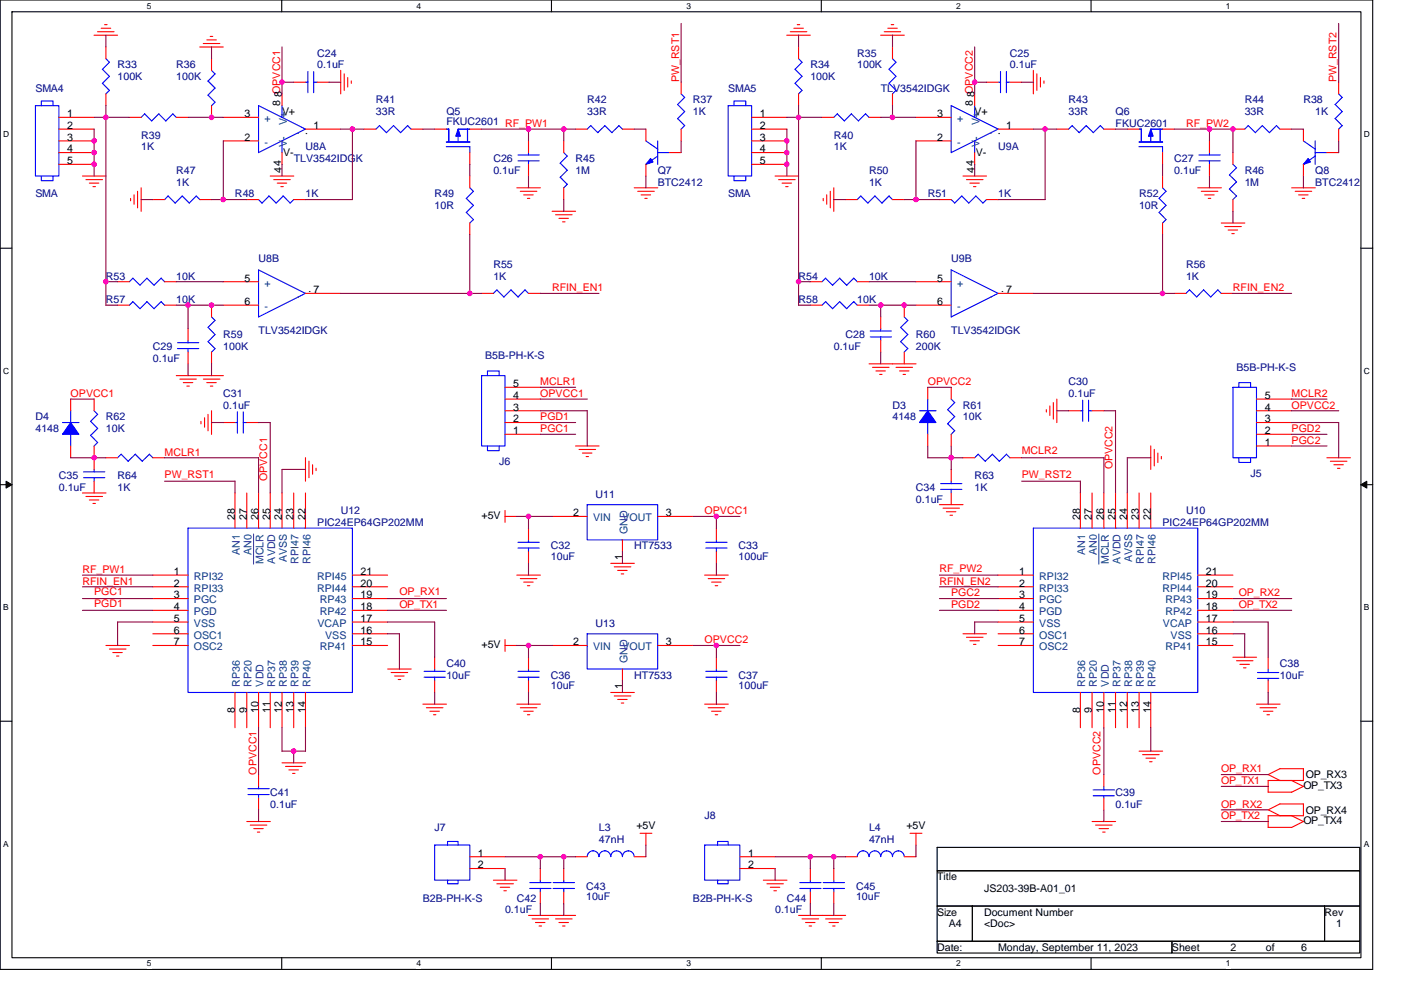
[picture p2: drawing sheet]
<svg xmlns="http://www.w3.org/2000/svg" width="297mm" height="210mm" viewBox="0 0 297 210" stroke-linecap="round" stroke-linejoin="round" font-family="sans-serif">
<path d="M0 0h291v205.6h-291zM2.5 2.5h286v200.6h-286z" fill="none" stroke="#000" stroke-width=".23"/>
<g fill="#fff">
<path d="M31.1 .3h1v1.9h-1z"/>
<path d="M31.1 203.4h1v2h-1z"/>
</g>
<path d="M59.7 0v2.5M59.7 203.1v2.5" fill="none" stroke="#000" stroke-width=".23"/>
<g fill="#fff">
<path d="M88.3 .3h1v1.9h-1z"/>
<path d="M88.3 203.4h1v2h-1z"/>
</g>
<path d="M116.9 0v2.5M116.9 203.1v2.5" fill="none" stroke="#000" stroke-width=".23"/>
<g fill="#fff">
<path d="M145.5 .3h1v1.9h-1z"/>
<path d="M145.5 203.4h1v2h-1z"/>
</g>
<path d="M174.1 0v2.5M174.1 203.1v2.5" fill="none" stroke="#000" stroke-width=".23"/>
<g fill="#fff">
<path d="M202.7 .3h1v1.9h-1z"/>
<path d="M202.7 203.4h1v2h-1z"/>
</g>
<path d="M231.3 0v2.5M231.3 203.1v2.5" fill="none" stroke="#000" stroke-width=".23"/>
<g fill="#fff">
<path d="M259.9 .3h1v1.9h-1z"/>
<path d="M259.9 203.4h1v2h-1z"/>
<path d="M.7 27.6h1.3v1.9h-1.3z"/>
<path d="M289.2 27.6h1.3v1.9h-1.3z"/>
<path d="M.7 77.7h1.3v2h-1.3z"/>
<path d="M289.2 77.7h1.3v2h-1.3z"/>
</g>
<path d="M0 52.6h2.5M288.5 52.6h2.5" fill="none" stroke="#000" stroke-width=".23"/>
<g fill="#fff">
<path d="M.7 127.9h1.2v2h-1.2z"/>
<path d="M289.2 127.9h1.2v2h-1.2z"/>
</g>
<path d="M0 102.8h2.5M288.5 102.8h2.5" fill="none" stroke="#000" stroke-width=".23"/>
<path d="M1.3 102.1l1.2 .7-1.2 .7zM288.5 102.8l1.3-.7v1.4z" fill="#000" stroke="#000" stroke-width=".21"/>
<g fill="#fff">
<path d="M.7 178h1.2v2h-1.2z"/>
<path d="M289.2 178h1.2v2h-1.2z"/>
</g>
<path d="M0 153h2.5M288.5 153h2.5M198.7 179.7h89.6v5h-89.6zM198.7 184.7h89.6v7.5h-89.6zM198.7 192.2h7.5v7.4h-7.5zM198.7 199.6h49.8v2.5h-49.8zM206.2 192.2h74.6v7.4h-74.6zM248.5 199.6h39.8v2.5h-39.8zM280.8 192.2h7.5v7.4h-7.5z" fill="none" stroke="#000" stroke-width=".23"/>
<g fill="none" stroke="#f00" stroke-width=".23">
<path d="M19.9 7.5h5M20.7 6.7h3.5M21.5 6h2M22.2 5.2h.5M22.5 10v2.4M22.5 19.9v2.5M42.4 10h4.9M43.1 9.2h3.5M43.9 8.5h2M44.6 7.7h.5M44.8 12.4v2.5M59.8 19.9v2.5"/>
<path d="M62.3 17.4h2.5M67.3 17.4h2.4M72.2 14.9v5M73 15.7v3.5M73.7 16.4v2.1M74.5 17.2v.5M144.4 17.4v2.5M166.8 7.5h5M167.6 6.7h3.5M168.3 6h2M169 5.2h.6M169.3 10v2.4"/>
<path d="M169.3 19.9v2.5M186.7 7.5h5M187.5 6.7h3.5M188.2 6h2M189 5.2h.5M189.2 10v2.4M189.2 19.9v2.5M206.6 19.9v2.5M209.1 17.4h2.5M214.1 17.4h2.5M219.1 14.9v5M219.8 15.7v3.5"/>
<path d="M220.6 16.4v2.1M221.3 17.2v.5M283.8 17.4v2.5M12.5 27.4h7.5M12.5 29.9h7.5M12.5 24.9h7.5M12.5 32.4h7.5M12.5 34.9h7.5M17.5 37.3h5M18.2 38.1h3.5M18.9 38.8h2.1M19.7 39.6h.5"/>
<path d="M27.4 24.9h2.5M29.9 39.8v5M37.4 24.9h2.5M44.8 22.4v2.5M47.3 29.9h7.5M47.3 24.9h7.5M57.3 37.3h5M58 38.1h3.5M58.8 38.8h2M59.5 39.6h.6M59.8 32.4v2.5M64.8 27.4h7.4"/>
<path d="M77.2 27.4h2.5M87.2 27.4h2.5M92.2 27.4h2.4M99.6 32.4v2.5M99.6 37.3v2.5M99.6 27.4h2.5M109.6 39.8h5M112.1 29.9v2.5M112.1 34.9v2.4M119.5 29.9v2.5M119.5 39.8v2.5M122 27.4h2.5"/>
<path d="M132 27.4h2.5M134.5 39.8h5M136.9 27.4v2.5M136.9 34.9v2.4M141.9 32.4h2.5M144.4 27.4v2.5M159.4 27.4h7.4M159.4 29.9h7.4M159.4 24.9h7.4M159.4 32.4h7.4M159.4 34.9h7.4M164.3 37.3h5"/>
<path d="M165.1 38.1h3.5M165.8 38.8h2M166.6 39.6h.5M174.3 24.9h2.5M176.8 39.8v5M184.3 24.9h2.4M194.2 29.9h7.5M194.2 24.9h7.5M204.2 37.3h5M204.9 38.1h3.5M205.6 38.8h2M206.4 39.6h.5"/>
<path d="M206.6 32.4v2.5M211.6 27.4h7.5M224.1 27.4h2.5M234 27.4h2.5M239 27.4h2.5M246.5 32.4v2.5M246.5 37.3v2.5M246.5 27.4h2.5M254 39.8h4.9M256.4 29.9v2.5M256.4 34.9v2.4M261.4 27.4h2.5"/>
<path d="M261.4 32.4v2.5M271.4 27.4h2.5M273.9 39.8h5M276.3 27.4v2.5M276.3 34.9v2.4M281.3 32.4h2.5M283.8 27.4v2.5M24.9 59.8h2.5M27.7 42.1v.5M28.4 41.3v2M29.2 40.6v3.5M32.4 42.3h2.5"/>
<path d="M34.9 59.8h2.5M42.4 42.3h2.4M47.3 59.8h7.5M52.3 42.3h2.5M62.3 42.3h2.5M99.6 47.3v2.5M110.3 40.6h3.5M111 41.3h2M111.8 42.1h.5M117 44.8h5M117.8 45.6h3.5M118.5 46.3h2"/>
<path d="M119.3 47.1h.5M135.2 40.6h3.5M135.9 41.3h2M136.7 42.1h.5M171.8 59.8h2.5M174.5 42.1v.5M175.3 41.3v2M176 40.6v3.5M179.3 42.3h2.5M181.8 59.8h2.5M189.2 42.3h2.5M194.2 59.8h7.5"/>
<path d="M199.2 42.3h2.5M209.1 42.3h2.5M246.5 47.3v2.5M254.7 40.6h3.5M255.4 41.3h2M256.2 42.1h.5M258.9 47.3h5M259.7 48h3.5M260.4 48.8h2M261.2 49.6h.5M261.4 42.3v2.5M274.6 40.6h3.5"/>
<path d="M275.3 41.3h2M276.1 42.1h.5M24.9 64.7h2.5M34.9 64.7h2.5M37.4 79.7h10M39.9 69.7v2.5M39.9 74.7v2.5M44.8 64.7v2.5M44.8 74.7v2.5M47.3 64.7h7.5M64.8 62.2h7.4M102.1 62.2h2.5"/>
<path d="M112.1 62.2h2.5M171.8 64.7h2.5M181.8 64.7h2.5M184.3 77.2h9.9M185 77.9h3.5M185.7 78.7h2M186.5 79.4h.5M186.7 67.2v2.5M186.7 72.2v2.5M190 77.9h3.5M190.7 78.7h2M191.5 79.4h.5"/>
<path d="M191.7 64.7v2.5M191.7 74.7v2.5M194.2 64.7h7.5M211.6 62.2h7.5M249 62.2h2.5M258.9 62.2h2.5M15 84.6v2.5M15 94.6v2.5M20 84.6v2.5M20 94.6v5M22.5 97.1h2.4M32.4 97.1h2.5"/>
<path d="M38.1 80.4h3.5M38.9 81.2h2M39.6 81.9h.5M42.6 89.4v.5M43.1 80.4h3.5M43.4 88.6v2M43.8 81.2h2M44.1 87.9v3.5M44.6 81.9h.5M44.8 87.1v5M47.3 89.6h2.5M52.3 89.6h2.5"/>
<path d="M64.8 97.1v5M65.5 97.8v3.5M66.3 98.6v2M67 99.3v.5M107.1 92.1h7.5M107.1 89.6h7.5M107.1 87.1h7.5M107.1 84.6h7.5M107.1 82.1h7.5M122 94.6h5M122.8 95.3h3.5M123.5 96.1h2"/>
<path d="M124.3 96.8h.5M196.7 82.1v2.5M196.7 92.1v2.5M201.7 82.1v2.5M201.7 92.1v2.5M201.7 99.6v2.5M204.2 97.1h2.4M214.1 97.1h2.5M221.8 86.9v.5M222.6 86.1v2M223.3 85.4v3.5M224.1 84.6v5"/>
<path d="M226.6 87.1h2.5M231.5 87.1h2.5M244 94.6v5M244.7 95.3v3.5M245.5 96.1v2M246.2 96.8v.5M266.4 94.6h7.5M266.4 92.1h7.5M266.4 89.6h7.5M266.4 87.1h7.5M266.4 84.6h7.5M281.3 97.1h5"/>
<path d="M282.1 97.8h3.5M282.8 98.6h2M283.6 99.3h.5M17.5 104.6h5M18.2 105.3h3.5M18.9 106h2.1M19.7 106.8h.5M20 102.1v2.5M49.8 104.6v7.4M52.3 104.6v7.4M54.8 104.6v7.4M57.3 104.6v7.4"/>
<path d="M59.8 104.6v7.4M62.3 104.6v7.4M64.8 104.6v7.4M107.1 109.5h2.5M107.1 108.3v2.5M112.1 112v2.5M112.1 117v2.5M117 109.5h7.5M129.5 119.5h5M132 114.5v2.5M139.4 109.5h7.5M151.9 112v2.5"/>
<path d="M151.9 117v2.5M199.2 107h5M199.9 107.8h3.5M200.7 108.5h2M201.4 109.3h.5M201.7 104.6v2.4M229.1 104.6v7.4M231.5 104.6v7.4M234 104.6v7.4M236.5 104.6v7.4M239 104.6v7.4M241.5 104.6v7.4"/>
<path d="M244 104.6v7.4M22.5 136.9h4.9M23.2 137.7h3.5M23.9 138.4h2M24.7 139.1h.5M32.4 122h7.5M32.4 136.9h7.5M32.4 134.4h7.5M32.4 124.5h7.5M32.4 127h7.5M32.4 129.5h7.5M32.4 131.9h7.5"/>
<path d="M74.7 122h7.5M74.7 136.9h7.5M74.7 134.4h7.5M74.7 124.5h7.5M74.7 127h7.5M74.7 129.5h7.5M74.7 131.9h7.5M92.2 139.4v2.5M107.1 135.7v2.5M107.1 136.9h2.5M109.6 122h5M110.3 122.7h3.5"/>
<path d="M111 123.5h2M111.8 124.2h.5M112.1 139.4v2.5M117 136.9h7.5M130.2 120.2h3.5M131 121h2M131.7 121.7h.5M139.4 136.9h7.5M149.4 122h5M150.2 122.7h3.4M150.9 123.5h2M151.6 124.2h.6"/>
<path d="M151.9 139.4v2.5M204.2 134.4h5M204.9 135.2h3.5M205.6 135.9h2M206.4 136.7h.5M211.6 122h7.5M211.6 136.9h7.5M211.6 134.4h7.5M211.6 124.5h7.5M211.6 127h7.5M211.6 129.5h7.5M211.6 131.9h7.5"/>
<path d="M254 122h7.4M254 136.9h7.4M254 134.4h7.4M254 124.5h7.4M254 127h7.4M254 129.5h7.4M254 131.9h7.4M261.4 139.4h5M268.9 139.4v2.5M49.8 146.9v7.4M52.3 146.9v7.4M54.8 146.9v7.4"/>
<path d="M57.3 146.9v7.4M59.8 146.9v7.4M62.3 146.9v7.4M64.8 146.9v7.4M82.2 141.9h5M82.9 142.6h3.5M83.7 143.4h2M84.4 144.1h.6M89.7 149.4h5M90.4 150.1h3.5M91.1 150.9h2.1M91.9 151.6h.5"/>
<path d="M92.2 144.4v2.5M109.6 149.4h5M110.3 150.1h3.5M111 150.9h2M111.8 151.6h.5M112.1 144.4v2.5M129.5 146.9h5M130.2 147.6h3.5M131 148.4h2M131.7 149.1h.5M132 141.9v2.5M149.4 149.4h5"/>
<path d="M150.2 150.1h3.4M150.9 150.9h2M151.6 151.6h.6M151.9 144.4v2.5M229.1 146.9v7.4M231.5 146.9v7.4M234 146.9v7.4M236.5 146.9v7.4M239 146.9v7.4M241.5 159.3h5M241.5 146.9v7.4M244 146.9v7.4"/>
<path d="M262.2 140.1h3.5M262.9 140.9h2M263.6 141.6h.6M266.4 149.4h5M267.1 150.1h3.6M267.9 150.9h2M268.6 151.6h.6M268.9 144.4v2.5M52.3 174.2h5M53.1 175h3.5M53.8 175.7h2M54.6 176.5h.5"/>
<path d="M54.8 164.3v2.5M54.8 169.3v2.5M59.8 161.8h5M60.5 162.6h3.5M61.3 163.3h2M62 164h.5M135.7 176.7h2.5M136.9 176.7v2.6M193 176.7h2.5M194.2 176.7v2.6M231.5 174.2h5M232.3 175h3.5"/>
<path d="M233 175.7h2M233.8 176.5h.5M234 164.3v2.5M234 169.3v2.5M242.2 160.1h3.6M243 160.8h2M243.7 161.6h.6M268.9 168h5M268.9 175.5h5M268.9 164.3l2.5 1.2M268.9 171.7l2.5 1.3M268.9 164.3l2.5-1.3h4.9v2.6"/>
<path d="M268.9 171.8l2.5-1.3h4.9v2.5M273.9 165.5l2.4 1.3-2.5 1.2M273.9 173l2.5 1.3M276.3 165.5h-7.4v2.5M276.3 173h-7.4v2.5M276.3 174.2l-2.5 1.3M99.6 181.7h7.5M99.6 184.2h7.5M104.6 186.7h5M105.3 187.5h3.6M106.1 188.2h2M106.8 188.9h.6"/>
<path d="M112.8 194.9h3.5M113.5 195.7h2M114.3 196.4h.5M114.6 184.2v2.5M114.6 189.2v2.5M117.8 194.9h3.5M118.5 195.7h2M119.3 196.4h.5M119.5 184.2v2.5M119.5 189.2v2.5M122 181.7h2.5M122 194.2h-9.9"/>
<path d="M134.5 181.7h2.4M156.9 181.7h7.4M156.9 184.2h7.4M161.8 186.7h5.1M162.6 187.5h3.5M163.3 188.2h2M164.1 188.9h.5M170 194.9h3.6M170.8 195.7h2M171.6 196.4h.5M171.8 184.2v2.5M171.8 189.2v2.5"/>
<path d="M175 194.9h3.5M175.8 195.7h2M176.5 196.4h.6M176.8 184.2v2.5M176.8 189.2v2.5M179.3 181.7h2.5M179.3 194.2h-10M191.7 181.7h2.5"/>
</g>
<g fill="none" stroke="#00f" stroke-width=".23">
<path d="M21.7 14.7l1.5 1.5M21.7 17.7l1.5 1.5-.8 .7M22.5 12.4l.7 .8M23.2 13.2l-1.5 1.5M23.2 16.2l-1.5 1.5M44.1 17.2l1.5 1.5M44.8 14.9l.8 .8M45.6 15.7l-1.5 1.5M45.6 18.7l-1.5 1.5 1.5 1.5M64.8 17.4h.5M65.3 15.2v4.5M66.5 17.4h.8"/>
<path d="M66.5 15.2v4.5M144.4 19.9l.8 .8-1.5 1.5M168.6 14.7l1.5 1.5M168.6 17.7l1.5 1.5M169.3 12.4l.8 .8M170 13.2l-1.5 1.5M170 16.2l-1.5 1.5M170 19.2l-.7 .7M188.5 14.7l1.5 1.5M188.5 17.7l1.5 1.5-.8 .7M189.2 12.4l.8 .8M190 13.2l-1.5 1.5"/>
<path d="M190 16.2l-1.5 1.5M211.6 17.4h.5M212.1 15.2v4.5M213.4 17.4h.7M213.4 15.2v4.5M283.8 19.9l.8 .8-1.5 1.5M7.5 22.4h5v14.9h-5zM8.8 37.3v1h2.5v-1M8.8 22.4v-1h2.5v1M30.7 24.1l-.8 .8M33.7 24.2l1.5 1.5M33.7 24.1l-1.5 1.6-1.5-1.5"/>
<path d="M36.6 24.2l.8 .7M36.7 24.1l-1.5 1.6M45.6 21.7l-.8 .7M54.8 22.4l10 5M54.8 22.4v10l10-5M59.8 22.4v2.5M59.8 29.9v2.5M80.5 26.6l-.8 .8M83.4 26.6l1.6 1.6M83.5 26.6l-1.5 1.6-1.5-1.6M86.4 26.6l.8 .8M86.4 26.6l-1.5 1.5"/>
<path d="M94.6 31.1h5v1.3M94.6 30.1h5M94.6 27.4h.6l-.1 2.7M97.1 27.4h2.5M97.1 28.6v1.5M99.1 27.4v2.7M99.6 39.8l.8 .8-1.6 1.5 1.6 1.5-1.6 1.5M109.8 34.1h4.5M109.8 32.9h4.5M112.1 32.4v.5M112.1 34.1v.8M118.8 37.6l1.5 1.5-.8 .8"/>
<path d="M119.5 32.4l.8 .7-1.5 1.5 1.5 1.5M120.3 36.1l-1.5 1.5M125.3 26.6l1.5 1.6M125.3 26.6l-.8 .8M128.2 26.6l1.5 1.6M128.3 26.6l-1.6 1.5M131.2 26.6l.8 .8M131.3 26.6l-1.6 1.5M136.9 29.9l2.6 1.7M139.4 32.4h2.6M139.4 33.1l-2.5 1.8M139.4 29.9v5"/>
<path d="M143.7 22.2l1.5 1.5M143.7 25.1l1.5 1.6-.8 .7M145.2 23.7l-1.5 1.5M154.4 22.4h5v14.9h-5zM155.6 22.4v-1h2.5v1M155.6 37.3v1h2.5v-1M177.5 24.1l-.7 .8M180.5 24.1l-1.5 1.6-1.5-1.5M183.5 24.2l.8 .7M183.5 24.1l-1.5 1.6-1.5-1.5M201.7 22.4l9.9 5M201.7 22.4v10l9.9-5"/>
<path d="M206.6 22.4v2.5M206.6 29.9v2.5M227.3 26.6l-.7 .8M230.3 26.6l-1.5 1.6-1.5-1.6M233.3 26.6l.8 .8M233.3 26.6l-1.5 1.6-1.5-1.6M241.5 31.1h5v1.3M241.5 30.1h5M241.5 27.4h.5v2.7M244 27.4h2.5M244 28.6v1.5M246 27.4v2.7"/>
<path d="M246.5 39.8l.7 .8M254.2 34.1h4.5M254.2 32.9h4.5M256.4 32.4v.5M256.4 34.1v.8M260.7 37.1l1.5 1.5-1.6 1.5M261.4 34.9l.8 .7-1.6 1.5M264.6 26.6l1.6 1.6M264.7 26.6l-.8 .8M267.6 26.6l1.6 1.6M267.6 26.6l-1.5 1.5M270.6 26.6l.8 .8"/>
<path d="M270.7 26.6l-1.6 1.5M276.3 29.9l2.6 1.7M278.8 33.1l-2.5 1.8M278.8 29.9v5M278.8 32.4h2.5M283.1 22.2l1.5 1.5M283.1 25.1l1.5 1.6-.8 .7M284.6 23.7l-1.5 1.5M28.2 59l1.5 1.5M28.2 59l-.8 .8M34.2 59l.7 .8M34.2 59l-1.5 1.5"/>
<path d="M35.6 41.6l1.6 1.5 1.4-1.5 1.5 1.5 1.5-1.5 .8 .8M35.7 41.6l-.8 .7M54.8 42.3l.8 .8 1.4-1.5 1.5 1.5M60 41.6l1.5 1.5M60 41.6l-1.5 1.5M62.3 42.3l-.8 .8M98.9 45.1l1.5 1.5-.8 .7M175 59l1.5 1.5M175.1 59l-.8 .8M181.8 42.3l.7-.7 1.5 1.5M181.8 59.8l-.8-.8-1.5 1.5M189.2 42.4l-.7-.8-1.5 1.5-1.5-1.5-1.5 1.5"/>
<path d="M201.7 42.3l.7 .8M201.7 57.2l9.9 5M201.7 57.3v9.9M208.4 43.1l-1.5-1.5-1.5 1.5-1.5-1.5-1.5 1.5M209.1 42.3l-.7 .8M245.7 45.1l1.5 1.5M247.2 40.6l-1.5 1.5 1.5 1.5M247.2 43.6l-1.5 1.5M247.2 46.6l-.7 .7M260.7 40.1l1.5 1.5M262.2 41.6l-.8 .8M28.2 64l1.5 1.5"/>
<path d="M28.2 64l-.8 .7M29.7 65.5l1.5-1.5 1.5 1.5M29.7 60.5l1.5-1.5 1.5 1.5M34.2 64l.7 .7M34.2 64l-1.5 1.5M37.6 73.9h4.5M37.6 72.7h4.5M39.9 72.2v.5M39.9 73.9v.8M44.1 69.4l1.5 1.6M44.8 67.2l.8 .8M45.6 68l-1.5 1.5"/>
<path d="M45.6 71l-1.5 1.5 1.5 1.5M45.6 73.9l-.8 .8M54.8 67.2l10-5-10-4.9v9.9M102.1 79.7h5v14.9h-5zM103.4 79.7v-1h2.4v1M105.3 61.5l1.5 1.5M105.4 61.5l-.8 .7M106.8 63l1.5-1.5 1.6 1.5M112.1 62.3l-.8-.8-1.5 1.5M175 64l1.5 1.5M175.1 64l-.8 .7M176.5 60.5l1.6-1.5 1.4 1.5"/>
<path d="M176.5 65.5l1.6-1.5 1.4 1.5M181.8 64.7l-.8-.7-1.5 1.5M184.5 71.5h4.5M184.5 70.2h4.5M186.7 69.7v.5M186.7 71.4v.8M191 69.4l1.5 1.6-1.6 1.5M191 72.5l1.5 1.5-.8 .7M191.7 67.2l.8 .8M192.5 68l-1.6 1.5M211.6 62.2l-9.9 5M251.5 62.2l.7-.7 1.5 1.5"/>
<path d="M255.2 61.5l1.5 1.5M255.2 61.5l-1.5 1.5M258.9 62.3l-.7-.8-1.5 1.5M13.2 89.6h3.5M15 87.1v2.5M15 92.1v2.5M19.2 89.4l1.5 1.5M19.2 92.4l1.5 1.5M20 87.1l.7 .8M20 99.6v.5M20.7 87.9l-1.5 1.5M20.7 90.9l-1.5 1.5"/>
<path d="M20.7 93.9l-.8 .7M25.7 96.3l-.8 .8M28.7 96.3l-1.5 1.6-1.5-1.5M31.7 96.4l.7 .7M31.7 96.3l-1.5 1.6-1.5-1.5M49.8 89.6h.6M50.3 87.4v4.5M51.6 89.6h.7M51.6 87.4v4.5M103.4 94.6v1h2.4v-1M194.9 87.1h3.6M196.7 84.6v2.5"/>
<path d="M196.7 89.6v2.5M200.9 86.9l1.5 1.5M200.9 89.9l1.5 1.5-.7 .7M201.7 84.6l.7 .8-1.5 1.5M202.4 88.4l-1.5 1.5M207.4 96.3l-.8 .8M210.4 96.4l1.5 1.5M210.4 96.3l-1.5 1.6-1.5-1.5M213.4 96.4l.7 .7M213.4 96.3l-1.5 1.5M229.1 87.1h.5M229.5 84.9v4.5"/>
<path d="M230.8 87.1h.7M230.8 84.9v4.5M261.4 82.1h5v15h-5zM262.7 82.1v-.9h2.5v.9M262.7 97.1v1h2.5v-1M17.7 101.3h4.5M17.7 100.1h4.5M20 101.3v.8M39.9 112h34.8v34.9h-34.8zM109.8 116.2h4.5M109.8 115h4.5M112.1 114.5v.5"/>
<path d="M112.1 116.2v.8M124.5 107h14.9v7.5h-14.9zM149.6 116.2h4.6M149.6 115h4.6M151.9 114.5v.5M151.9 116.2v.8M199.4 103.8h4.5M199.4 102.6h4.5M201.7 102.1v.5M201.7 103.8v.8M219.1 112h34.9v34.9h-34.9zM124.5 134.4h14.9v7.5h-14.9z"/>
<path d="M89.9 143.6h4.5M89.9 142.4h4.5M92.2 141.9v.5M92.2 143.6v.8M109.8 143.6h4.5M109.8 142.4h4.5M112.1 141.9v.5M112.1 143.6v.8M149.6 143.6h4.6M149.6 142.4h4.6M151.9 141.9v.5M151.9 143.6v.8"/>
<path d="M266.6 142.6h4.5M266.6 143.9h4.5M268.9 141.9v.8M268.9 143.9v.5M52.6 168.5h4.5M52.6 167.3h4.5M54.8 166.8v.5M54.8 168.5v.8M92.2 179.2h7.4v7.5h-7.4zM94.9 179.2v-.7h2.2v.7M149.4 179.2h7.5v7.5h-7.5zM152.1 179.2v-.7h2.3v.7"/>
<path d="M231.8 167.5h4.5M231.8 168.8h4.5M234 166.8v.8M234 168.8v.5M94.9 186.7v.8h2.2v-.8M112.3 188.4h4.5M112.3 187.2h4.5M114.6 186.7v.5M114.6 188.4v.8M117.3 188.4h4.5M117.3 187.2h4.5M119.5 186.7v.5"/>
<path d="M119.5 188.4v.8M134.5 181.7a1.26 1.26 0 0 0-1.3-1.2 1.23 1.23 0 0 0-1.2 1.2 1.24 1.24 0 0 0-1.3-1.2 1.24 1.24 0 0 0-1.2 1.2 1.26 1.26 0 0 0-1.3-1.2 1.23 1.23 0 0 0-1.2 1.2 1.26 1.26 0 0 0-1.3-1.2 1.23 1.23 0 0 0-1.2 1.2M152.1 186.7v.8h2.3v-.8M169.6 188.4h4.5M169.6 187.2h4.5M171.8 186.7v.5M171.8 188.4v.8M174.5 188.4h4.5M174.5 187.2h4.5M176.8 186.7v.5M176.8 188.4v.8M191.7 181.7a1.26 1.26 0 0 0-1.3-1.2h.1a1.23 1.23 0 0 0-1.3 1.2 1.26 1.26 0 0 0-1.2-1.2 1.23 1.23 0 0 0-1.3 1.2 1.24 1.24 0 0 0-1.2-1.2 1.24 1.24 0 0 0-1.2 1.2 1.26 1.26 0 0 0-1.3-1.2 1.23 1.23 0 0 0-1.2 1.2"/>
</g>
<path d="M53.8 113.3v6.4M233 113.3v6.4" fill="none" stroke="#004080" stroke-width=".21"/>
<g fill="#00f" stroke="#00f" stroke-width=".23">
<path d="M97.1 27.4l.5 1.5h-1z" fill-rule="evenodd"/>
<path d="M15 89.6l1.7 2.5h-3.5z" fill-rule="evenodd"/>
<path d="M196.7 87.1l1.7 2.5h-3.5z" fill-rule="evenodd"/>
<path d="M244 27.4l.5 1.5h-1z" fill-rule="evenodd"/>
<path d="M277.3 33.6l.6 .8-1.6 .5z" fill-rule="evenodd"/>
<path d="M137.9 33.6l.5 .8-1.5 .5z" fill-rule="evenodd"/>
</g>
<g fill="none" stroke="#800040" stroke-width=".23">
<path d="M22.5 7.5v2.5M44.8 9.9v2.5M59.8 17.4h2.5M59.8 9.9v10M69.7 17.4h2.5M144.4 5v12.4M169.3 7.5v2.5M189.2 7.5v2.5M206.6 17.4h2.5M206.6 9.9v10M216.6 17.4h2.5M283.8 5v12.4"/>
<path d="M19.9 24.9h7.5M20 27.4v9.9M22.5 22.4v42.3M39.9 24.9h7.4M47.3 29.9v12.4M59.8 34.8v2.5M72.2 27.4h5M74.7 27.4v14.9h-10M89.6 27.4h2.6M99.6 34.8v2.5M102.1 27.4h19.9M112.1 27.4v2.5"/>
<path d="M112.1 37.3v2.5M119.5 27.4v2.5M134.4 27.4h2.5M136.9 37.3v2.5M144.4 29.9v2.5M166.8 27.4v9.9M169.3 22.4v42.3h2.5M174.3 24.9h-7.5M189.2 22.4v2.5M194.2 24.9h-7.5M194.2 29.9v12.4M206.6 34.8v2.5"/>
<path d="M219.1 27.4h5M221.6 27.4v14.9h-10M236.5 27.4h2.5M246.5 34.8v2.5M248.9 27.4h12.5M256.4 37.3v2.5M256.4 27.4v2.5M261.4 27.4v5M273.8 27.4h2.5M276.3 37.3v2.6M283.8 29.9v2.5M22.4 59.8h2.5"/>
<path d="M29.9 42.3h2.5M37.4 59.8h10M44.8 42.3h7.5M99.6 49.8v12.4M119.5 42.3v2.5M169.3 59.8h2.5M176.8 42.3h2.5M184.3 59.8h9.9M191.7 42.3h7.5M246.5 49.8v12.4M261.4 44.8v2.5M22.4 64.7h2.5"/>
<path d="M37.4 64.7h9.9M39.9 64.7v5M39.9 77.2v2.5M44.8 77.2v2.5M72.2 62.2h29.9M114.5 62.2h12.5M184.3 64.7h9.9M186.7 64.7v2.5M186.7 74.7v2.5M219.1 62.2h29.9M261.4 62.2h12.5M15 84.6h5"/>
<path d="M15 97.1h7.5M34.9 97.1h19.9M44.8 89.6h2.6M54.8 97.1v7.5M54.8 89.6h2.5v15M64.8 99.6h-5v5M114.6 82.1h7.4M114.6 84.6h9.9M114.6 87.1h9.9v7.5M114.6 89.6h7.4M114.6 92.1h7.4M196.7 94.6v2.5h7.5"/>
<path d="M196.7 82.1h5M201.7 94.6v5M216.6 97.1h17.5M224.1 87.1h2.5M234 87.1h2.5M234 97.1v7.5M236.5 87.1v17.5M244 97.1h-5v7.5M273.9 84.6h7.4M273.9 87.1h9.9M273.9 89.6h9.9v7.5M273.9 92.1h7.4"/>
<path d="M273.9 94.6h7.4M34.9 102.1h14.9v2.5M109.6 109.5h7.5M112.1 109.5v2.5M112.1 119.5v2.5M132 117v2.5M146.9 109.5h10M151.9 109.5v2.5M151.9 119.5v2.5M216.6 102.1h12.5v2.5M17.5 129.5h14.9M17.5 127h14.9"/>
<path d="M17.5 124.5h14.9M17.5 122h14.9M32.4 131.9h-7.5v5M82.2 131.9h10v7.5M82.2 134.4h2.5v7.5M82.2 127h12.5M82.2 129.5h12.5M109.6 136.9h7.5M112.1 136.9v2.5M146.9 136.9h10M151.9 136.9v2.5M199.2 129.5h12.4"/>
<path d="M199.2 127h12.4M199.2 124.5h12.4M199.2 122h12.4M206.6 131.9h5M206.6 131.9v2.6M261.4 131.9h7.5v7.5M261.4 127h12.5M261.4 129.5h12.5M261.4 134.4h2.5v5M54.8 154.3v10M62.3 159.3v2.5M64.8 154.3v5h-5v-5"/>
<path d="M92.2 146.9v2.5M112.1 146.9v2.5M132 144.4v2.5M151.9 146.9v2.5M234 154.3v10M244 154.3v5M268.9 146.9v2.5M54.8 171.8v2.5M136.9 179.2v2.5M194.2 179.2v2.5M234 171.8v2.5M258.9 164.3h10"/>
<path d="M258.9 166.8h10M258.9 171.8h10M258.9 174.2h10M107.1 181.7h14.9M107.1 184.2v2.5M114.6 181.7v2.5M114.6 191.7v2.5M119.5 181.7v2.5M119.5 191.7v2.5M164.3 181.7h15M164.3 184.2v2.5M171.8 181.7v2.5"/>
<path d="M171.8 191.7v2.5M176.8 181.7v2.5M176.8 191.7v2.5"/>
</g>
<g fill="#f0f" stroke="#f0f" stroke-width=".23">
<circle cx="59.8" cy="17.4" r=".49"/>
<circle cx="22.4" cy="59.7" r=".49"/>
<circle cx="22.4" cy="24.9" r=".49"/>
<circle cx="20" cy="29.9" r=".49"/>
<circle cx="74.7" cy="27.4" r=".49"/>
<circle cx="112" cy="27.4" r=".49"/>
<circle cx="119.5" cy="27.4" r=".49"/>
<circle cx="20" cy="32.4" r=".49"/>
<circle cx="20" cy="34.8" r=".49"/>
<circle cx="47.3" cy="42.3" r=".49"/>
<circle cx="99.6" cy="62.2" r=".49"/>
<circle cx="39.9" cy="64.7" r=".5"/>
<circle cx="112.1" cy="109.5" r=".49"/>
<circle cx="151.9" cy="109.5" r=".49"/>
<circle cx="206.6" cy="17.4" r=".49"/>
<circle cx="169.3" cy="59.7" r=".49"/>
<circle cx="169.3" cy="24.9" r=".49"/>
<circle cx="166.8" cy="29.9" r=".49"/>
<circle cx="221.6" cy="27.4" r=".49"/>
<circle cx="256.4" cy="27.4" r=".49"/>
<circle cx="261.4" cy="27.4" r=".49"/>
<circle cx="166.8" cy="32.4" r=".49"/>
<circle cx="194.2" cy="42.3" r=".49"/>
<circle cx="166.8" cy="34.8" r=".49"/>
<circle cx="246.5" cy="62.2" r=".49"/>
<circle cx="191.7" cy="64.7" r=".49"/>
<circle cx="112.1" cy="136.9" r=".49"/>
<circle cx="151.9" cy="136.9" r=".49"/>
<circle cx="44.8" cy="24.9" r=".49"/>
<circle cx="189.2" cy="24.9" r=".49"/>
<circle cx="114.5" cy="181.7" r=".49"/>
<circle cx="171.8" cy="181.7" r=".49"/>
<circle cx="176.8" cy="181.7" r=".49"/>
<circle cx="44.8" cy="64.7" r=".49"/>
<circle cx="186.7" cy="64.7" r=".49"/>
<circle cx="20" cy="97.1" r=".49"/>
<circle cx="119.5" cy="181.7" r=".49"/>
<circle cx="201.7" cy="97.1" r=".49"/>
<circle cx="62.3" cy="159.3" r=".49"/>
</g>
<g font-size="2.2" fill="#000080">
<text x="24.9" y="14.5">R33</text>
<text x="24.9" y="17">100K</text>
<text x="37.4" y="14.5">R36</text>
<text x="37.4" y="17">100K</text>
<text x="67.3" y="12">C24</text>
<text x="67.3" y="14.5">0.1uF</text>
<text x="171.8" y="14.5">R34</text>
<text x="171.8" y="17">100K</text>
<text x="181.8" y="12">R35</text>
<text x="181.8" y="14.5">100K</text>
<text x="214.1" y="12">C25</text>
<text x="214.1" y="14.5">0.1uF</text>
<text x="7.5" y="19.5">SMA4</text>
<text x="79.7" y="21.9">R41</text>
<text x="124.5" y="21.9">R42</text>
<text x="146.9" y="21.9">R37</text>
<text x="154.4" y="19.5">SMA5</text>
<text x="186.7" y="19.5">TLV3542IDGK</text>
<text x="226.6" y="21.9">R43</text>
<text x="263.9" y="21.9">R44</text>
<text x="276.3" y="21.9">R38</text>
<text x="29.9" y="29.4">R39</text>
<text x="79.7" y="24.4">33R</text>
<text x="94.6" y="24.4">Q5</text>
<text x="94.6" y="26.4">FKUC2601 RF_PW1</text>
<text x="124.5" y="24.4">33R</text>
<text x="146.9" y="24.4">1K</text>
<text x="176.8" y="29.4">R40</text>
<text x="226.6" y="24.4">33R</text>
<text x="236.5" y="24.4">Q6</text>
<text x="236.5" y="26.9">FKUC2601</text>
<text x="263.9" y="24.4">33R</text>
<text x="278.8" y="24.4">1K</text>
<text x="29.9" y="31.9">1K</text>
<text x="62.3" y="34.4">TLV3542IDGK</text>
<text x="64.8" y="31.9">U8A</text>
<text x="104.6" y="34.4">C26</text>
<text x="122" y="34.4">R45</text>
<text x="176.8" y="31.9">1K</text>
<text x="211.6" y="31.9">U9A</text>
<text x="249" y="34.4">C27</text>
<text x="7.5" y="41.9">SMA</text>
<text x="37.4" y="36.9">R47</text>
<text x="37.4" y="39.4">1K</text>
<text x="49.8" y="41.9">R48</text>
<text x="64.8" y="41.9">1K</text>
<text x="92.2" y="41.9">R49</text>
<text x="104.6" y="36.9">0.1uF</text>
<text x="122" y="36.9">1M</text>
<text x="139.4" y="36.9">Q7</text>
<text x="139.4" y="39.4">BTC2412</text>
<text x="154.4" y="41.9">SMA</text>
<text x="184.3" y="36.9">R50</text>
<text x="184.3" y="39.4">1K</text>
<text x="196.7" y="41.9">R51</text>
<text x="211.6" y="41.9">1K</text>
<text x="241.5" y="41.9">R52</text>
<text x="249" y="36.9">0.1uF</text>
<text x="263.9" y="36.9">R46</text>
<text x="263.9" y="39.4">1M</text>
<text x="278.8" y="36.9">Q8</text>
<text x="278.8" y="39.4">BTC2412</text>
<text x="92.2" y="44.4">10R</text>
<text x="241.5" y="44.4">10R</text>
<text x="22.5" y="59.3">R53</text>
<text x="37.4" y="59.3">10K</text>
<text x="54.8" y="55.6">U8B</text>
<text x="104.6" y="56.8">R55</text>
<text x="104.6" y="59.3">1K</text>
<text x="169.3" y="59.3">R54</text>
<text x="184.3" y="59.3">10K</text>
<text x="201.7" y="55.6">U9B</text>
<text x="251.5" y="56.8">R56</text>
<text x="251.5" y="59.3">1K</text>
<text x="22.5" y="64.3">R57</text>
<text x="37.4" y="64.3">10K</text>
<text x="169.3" y="64.3">R58</text>
<text x="181.8" y="64.3">10K</text>
<text x="47.3" y="71.7">R59</text>
<text x="54.8" y="70.7">TLV3542IDGK</text>
<text x="179.3" y="71.7">C28</text>
<text x="194.2" y="71.7">R60</text>
<text x="201.7" y="70.7">TLV3542IDGK</text>
<text x="32.4" y="74.2">C29</text>
<text x="32.4" y="76.7">0.1uF</text>
<text x="47.3" y="74.2">100K</text>
<text x="102.8" y="76.2">B5B-PH-K-S</text>
<text x="176.8" y="74.2">0.1uF</text>
<text x="194.2" y="74.2">200K</text>
<text x="226.6" y="81.7">C30</text>
<text x="262.2" y="78.7">B5B-PH-K-S</text>
<text x="7.5" y="89.2">D4</text>
<text x="22.5" y="89.2">R62</text>
<text x="47.3" y="84.2">C31</text>
<text x="47.3" y="86.7">0.1uF</text>
<text x="189.2" y="86.7">D3</text>
<text x="189.2" y="89.2">4148</text>
<text x="204.2" y="86.7">R61</text>
<text x="204.2" y="89.2">10K</text>
<text x="226.6" y="84.2">0.1uF</text>
<text x="7.5" y="91.7">4148</text>
<text x="22.5" y="91.7">10K</text>
<text x="12.5" y="101.6">C35</text>
<text x="24.9" y="101.6">R64</text>
<text x="105.8" y="98.6">J6</text>
<text x="206.6" y="101.6">R63</text>
<text x="265.2" y="101.1">J5</text>
<text x="12.5" y="104.1">0.1uF</text>
<text x="24.9" y="104.1">1K</text>
<text x="126.3" y="105.6">U11</text>
<text x="194.2" y="104.1">C34</text>
<text x="194.2" y="106.6">0.1uF</text>
<text x="206.6" y="104.1">1K</text>
<text x="67.3" y="111.6">PIC24EP64GP202MM</text>
<text x="72.2" y="109.1">U12</text>
<text x="246.5" y="111.6">PIC24EP64GP202MM</text>
<text x="251.5" y="109.1">U10</text>
<text x="116.8" y="116.5">C32</text>
<text x="116.8" y="118.8">10uF</text>
<text x="134.5" y="116.5">HT7533</text>
<text x="156.6" y="116.5">C33</text>
<text x="156.6" y="118.8">100uF</text>
<text x="126.3" y="133">U13</text>
<text x="94.6" y="141.4">C40</text>
<text x="94.6" y="143.9">10uF</text>
<text x="116.8" y="143.9">C36</text>
<text x="134.5" y="143.9">HT7533</text>
<text x="156.6" y="143.9">C37</text>
<text x="271.4" y="141.4">C38</text>
<text x="271.4" y="143.9">10uF</text>
<text x="116.8" y="146.2">10uF</text>
<text x="156.6" y="146.2">100uF</text>
<text x="57.3" y="168.8">C41</text>
<text x="57.3" y="171.3">0.1uF</text>
<text x="149.4" y="173.8">J8</text>
<text x="236.5" y="168.8">C39</text>
<text x="236.5" y="171.3">0.1uF</text>
<text x="92.2" y="176.3">J7</text>
<text x="127" y="176.3">L3</text>
<text x="127" y="178.8">47nH</text>
<text x="184.3" y="176.3">L4</text>
<text x="184.3" y="178.8">47nH</text>
<text x="89.7" y="191.2">B2B-PH-K-S</text>
<text x="109.6" y="191.2">C42</text>
<text x="124.3" y="188.7">C43</text>
<text x="124.3" y="191">10uF</text>
<text x="146.9" y="191.2">B2B-PH-K-S</text>
<text x="166.8" y="191.2">C44</text>
<text x="181.5" y="188.7">C45</text>
<text x="181.5" y="191">10uF</text>
<text x="107.1" y="193.7">0.1uF</text>
<text x="164.3" y="193.7">0.1uF</text>
</g>
<g font-size="2.2" fill="#f00">
<text x="144" y="17.4" transform="rotate(-90 144 17.4)">PW_RST1</text>
<text x="283.4" y="17.4" transform="rotate(-90 283.4 17.4)">PW_RST2</text>
<text x="251.5" y="26.9">RF_PW2</text>
<text x="117" y="61.8">RFIN_EN1</text>
<text x="261.4" y="61.8">RFIN_EN2</text>
<text x="114.6" y="81.7">MCLR1</text>
<text x="196.7" y="81.7">OPVCC2</text>
<text x="15" y="84.2">OPVCC1</text>
<text x="114.6" y="84.2">OPVCC1</text>
<text x="114.6" y="89.2">PGD1</text>
<text x="273.9" y="84.2">MCLR2</text>
<text x="273.9" y="86.7">OPVCC2</text>
<text x="114.6" y="91.7">PGC1</text>
<text x="273.9" y="91.7">PGD2</text>
<text x="273.9" y="94.1">PGC2</text>
<text x="34.9" y="101.4">PW_RST1</text>
<text x="34.9" y="96.6">MCLR1</text>
<text x="216.6" y="96.4">MCLR2</text>
<text x="216.6" y="101.4">PW_RST2</text>
<text x="235.9" y="99.6" transform="rotate(-90 235.9 99.6)">OPVCC2</text>
<text x="56.6" y="102.1" transform="rotate(-90 56.6 102.1)">OPVCC1</text>
<text x="149.4" y="109.1">OPVCC1</text>
<text x="17.5" y="124">RFIN_EN1</text>
<text x="17.5" y="121.5">RF_PW1</text>
<text x="199.2" y="124">RFIN_EN2</text>
<text x="199.2" y="121.3">RF_PW2</text>
<text x="20" y="126.3">PGC1</text>
<text x="20" y="128.7">PGD1</text>
<text x="84.7" y="129">OP_TX1</text>
<text x="84.7" y="126.3">OP_RX1</text>
<text x="201.7" y="126.5">PGC2</text>
<text x="201.7" y="129">PGD2</text>
<text x="262.7" y="129">OP_TX2</text>
<text x="262.7" y="126.5">OP_RX2</text>
<text x="149.4" y="136.5">OPVCC2</text>
<text x="54.4" y="164.3" transform="rotate(-90 54.4 164.3)">OPVCC1</text>
<text x="233.4" y="164.3" transform="rotate(-90 233.4 164.3)">OPVCC2</text>
<text x="258.9" y="163.8">OP_RX1</text>
<text x="258.9" y="166.3">OP_TX1</text>
<text x="258.9" y="171.3">OP_RX2</text>
<text x="258.9" y="173.8">OP_TX2</text>
</g>
<g font-size="2.2">
<text x="59.4" y="22.4" transform="rotate(-90 59.4 22.4)">8</text>
<text x="59.8" y="20.7" transform="rotate(-90 59.8 20.7)">8OPVCC1</text>
<text x="206.2" y="22.4" transform="rotate(-90 206.2 22.4)">8</text>
<text x="206.6" y="20.7" transform="rotate(-90 206.6 20.7)">8OPVCC2</text>
<text x="14.2" y="24.9">1</text>
<text x="14.2" y="27.4">2</text>
<text x="14.2" y="29.9">3</text>
<text x="51.8" y="29.9">2</text>
<text x="51.8" y="24.9">3</text>
<text x="59.8" y="24.4">V+</text>
<text x="65.1" y="28.6" transform="rotate(-90 65.1 28.6)">.</text>
<text x="66.5" y="27.4">1</text>
<text x="161.1" y="24.9">1</text>
<text x="161.1" y="27.4">2</text>
<text x="161.1" y="29.9">3</text>
<text x="198.7" y="29.9">2</text>
<text x="198.7" y="24.9">3</text>
<text x="206.6" y="24.4">V+</text>
<text x="212" y="28.6" transform="rotate(-90 212 28.6)">.</text>
<text x="213.4" y="27.4">1</text>
<text x="14.2" y="32.3">4</text>
<text x="14.2" y="34.8">5</text>
<text x="60" y="33.1">V-</text>
<text x="161.1" y="32.3">4</text>
<text x="161.1" y="34.8">5</text>
<text x="206.9" y="33.1">V-</text>
<text x="59.8" y="36.7" transform="rotate(-90 59.8 36.7)">44</text>
<text x="206.6" y="36.7" transform="rotate(-90 206.6 36.7)">44</text>
<text x="51.8" y="59.7">5</text>
<text x="198.7" y="59.7">5</text>
<text x="51.8" y="64.7">6</text>
<text x="65.8" y="62.2" transform="rotate(-90 65.8 62.2)">.</text>
<text x="66.5" y="62.2">7</text>
<text x="198.7" y="64.7">6</text>
<text x="212.7" y="62.2" transform="rotate(-90 212.7 62.2)">.</text>
<text x="213.4" y="62.2">7</text>
<text x="108.8" y="82.1">5</text>
<text x="108.8" y="89.6">2</text>
<text x="108.8" y="87.1">3</text>
<text x="108.8" y="84.6">4</text>
<text x="268.1" y="89.6">3</text>
<text x="268.1" y="87.1">4</text>
<text x="268.1" y="84.6">5</text>
<text x="108.8" y="92.1">1</text>
<text x="268.1" y="94.6">1</text>
<text x="268.1" y="92.1">2</text>
<text x="49.8" y="110.3" transform="rotate(-90 49.8 110.3)">28</text>
<text x="52.3" y="110.3" transform="rotate(-90 52.3 110.3)">27</text>
<text x="54.8" y="110.3" transform="rotate(-90 54.8 110.3)">26</text>
<text x="57.3" y="110.3" transform="rotate(-90 57.3 110.3)">25</text>
<text x="59.8" y="110.3" transform="rotate(-90 59.8 110.3)">24</text>
<text x="62.2" y="110.3" transform="rotate(-90 62.2 110.3)">23</text>
<text x="64.7" y="110.3" transform="rotate(-90 64.7 110.3)">22</text>
<text x="102.1" y="110.1">+5V</text>
<text x="121.5" y="109.5">2</text>
<text x="141.2" y="109.5">3</text>
<text x="229" y="110.3" transform="rotate(-90 229 110.3)">28</text>
<text x="231.5" y="110.3" transform="rotate(-90 231.5 110.3)">27</text>
<text x="234" y="110.3" transform="rotate(-90 234 110.3)">26</text>
<text x="236.5" y="110.3" transform="rotate(-90 236.5 110.3)">25</text>
<text x="239" y="110.3" transform="rotate(-90 239 110.3)">24</text>
<text x="241.5" y="110.3" transform="rotate(-90 241.5 110.3)">23</text>
<text x="244" y="110.3" transform="rotate(-90 244 110.3)">22</text>
<text x="131.9" y="118.9" transform="rotate(-90 131.9 118.9)">1</text>
<text x="36.9" y="122">1</text>
<text x="36.9" y="124.4">2</text>
<text x="76.5" y="124.4">20</text>
<text x="76.5" y="122">21</text>
<text x="216.1" y="122">1</text>
<text x="216.1" y="124.4">2</text>
<text x="255.7" y="124.4">20</text>
<text x="255.7" y="122">21</text>
<text x="36.9" y="126.9">3</text>
<text x="36.9" y="129.4">4</text>
<text x="36.9" y="131.9">5</text>
<text x="76.5" y="131.9">17</text>
<text x="76.5" y="129.4">18</text>
<text x="76.5" y="126.9">19</text>
<text x="216.1" y="126.9">3</text>
<text x="216.1" y="129.4">4</text>
<text x="216.1" y="131.9">5</text>
<text x="255.7" y="131.9">17</text>
<text x="255.7" y="129.4">18</text>
<text x="255.7" y="126.9">19</text>
<text x="36.9" y="134.4">6</text>
<text x="36.9" y="136.9">7</text>
<text x="76.5" y="136.9">15</text>
<text x="76.5" y="134.4">16</text>
<text x="102.1" y="137.5">+5V</text>
<text x="121.5" y="136.9">2</text>
<text x="141.2" y="136.9">3</text>
<text x="216.1" y="134.4">6</text>
<text x="216.1" y="136.9">7</text>
<text x="255.7" y="136.9">15</text>
<text x="255.7" y="134.4">16</text>
<text x="131.9" y="146.2" transform="rotate(-90 131.9 146.2)">1</text>
<text x="49.8" y="151.2" transform="rotate(-90 49.8 151.2)">8</text>
<text x="52.3" y="151.2" transform="rotate(-90 52.3 151.2)">9</text>
<text x="54.8" y="151.2" transform="rotate(-90 54.8 151.2)">10</text>
<text x="57.3" y="151.2" transform="rotate(-90 57.3 151.2)">11</text>
<text x="59.8" y="151.2" transform="rotate(-90 59.8 151.2)">12</text>
<text x="62.2" y="151.2" transform="rotate(-90 62.2 151.2)">13</text>
<text x="64.7" y="151.2" transform="rotate(-90 64.7 151.2)">14</text>
<text x="229" y="151.2" transform="rotate(-90 229 151.2)">8</text>
<text x="231.5" y="151.2" transform="rotate(-90 231.5 151.2)">9</text>
<text x="234" y="151.2" transform="rotate(-90 234 151.2)">10</text>
<text x="236.5" y="151.2" transform="rotate(-90 236.5 151.2)">11</text>
<text x="239" y="151.2" transform="rotate(-90 239 151.2)">12</text>
<text x="241.5" y="151.2" transform="rotate(-90 241.5 151.2)">13</text>
<text x="244" y="151.2" transform="rotate(-90 244 151.2)">14</text>
<text x="276.3" y="167.3">OP_TX3</text>
<text x="276.9" y="165.1">OP_RX3</text>
<text x="276.9" y="172.6">OP_RX4</text>
<text x="135" y="175.8">+5V</text>
<text x="192.2" y="175.8">+5V</text>
<text x="276.3" y="174.8">OP_TX4</text>
<text x="101.3" y="181.7">1</text>
<text x="101.3" y="184.2">2</text>
<text x="158.6" y="181.7">1</text>
<text x="158.6" y="184.2">2</text>
<text x="198.7" y="186.7">Title</text>
<text x="208.6" y="189.2">JS203-39B-A01_01</text>
<text x="198.7" y="194.2">Size</text>
<text x="201.2" y="196.7">A4</text>
<text x="208.6" y="194.2">Document Number</text>
<text x="208.6" y="196.7">&lt;Doc&gt;</text>
<text x="280.8" y="194.2">Rev</text>
<text x="283.3" y="196.7">1</text>
<text x="198.7" y="201.7">Date:</text>
<text x="211.6" y="201.7">Monday, September 11, 2023</text>
<text x="248.5" y="201.7">Sheet</text>
<text x="260.9" y="201.7">2</text>
<text x="268.4" y="201.7">of</text>
<text x="275.8" y="201.7">6</text>
</g>
<g font-size="2.2" fill="#004080">
<text x="56.1" y="25.9">+</text>
<text x="60.8" y="26.5" transform="rotate(-90 60.8 26.5)">V+</text>
<text x="62.9" y="28.4">.</text>
<text x="202.9" y="25.9">+</text>
<text x="207.7" y="26.5" transform="rotate(-90 207.7 26.5)">V+</text>
<text x="209.8" y="28.4">.</text>
<text x="56.1" y="30.9">-</text>
<text x="60.8" y="31.1" transform="rotate(-90 60.8 31.1)">V-</text>
<text x="202.9" y="30.9">-</text>
<text x="207.7" y="31.1" transform="rotate(-90 207.7 31.1)">V-</text>
<text x="56.1" y="60.8">+</text>
<text x="56.1" y="65.7">-</text>
<text x="62.9" y="63.2">.</text>
<text x="202.9" y="60.8">+</text>
<text x="202.9" y="65.7">-</text>
<text x="209.8" y="63.2">.</text>
<text x="125.7" y="110.6">VIN</text>
<text x="132" y="110.6">VOUT</text>
<text x="133" y="113.3" transform="rotate(-90 133 113.3)">GND</text>
<text x="50.9" y="117.6" transform="rotate(-90 50.9 117.6)">AN1</text>
<text x="53.4" y="117.6" transform="rotate(-90 53.4 117.6)">AN0</text>
<text x="55.9" y="119.7" transform="rotate(-90 55.9 119.7)">MCLR</text>
<text x="58.3" y="119.5" transform="rotate(-90 58.3 119.5)">AVDD</text>
<text x="60.8" y="119.3" transform="rotate(-90 60.8 119.3)">AVSS</text>
<text x="63.3" y="119.5" transform="rotate(-90 63.3 119.5)">RPI47</text>
<text x="65.8" y="119.5" transform="rotate(-90 65.8 119.5)">RPI46</text>
<text x="230.1" y="117.6" transform="rotate(-90 230.1 117.6)">AN1</text>
<text x="232.6" y="117.6" transform="rotate(-90 232.6 117.6)">AN0</text>
<text x="235.1" y="119.7" transform="rotate(-90 235.1 119.7)">MCLR</text>
<text x="237.6" y="119.5" transform="rotate(-90 237.6 119.5)">AVDD</text>
<text x="240" y="119.3" transform="rotate(-90 240 119.3)">AVSS</text>
<text x="242.5" y="119.5" transform="rotate(-90 242.5 119.5)">RPI47</text>
<text x="245" y="119.5" transform="rotate(-90 245 119.5)">RPI46</text>
<text x="41.1" y="123">RPI32</text>
<text x="41.1" y="125.5">RPI33</text>
<text x="67.2" y="125.5">RPI44</text>
<text x="67.2" y="123">RPI45</text>
<text x="220.3" y="123">RPI32</text>
<text x="220.3" y="125.5">RPI33</text>
<text x="246.5" y="125.5">RPI44</text>
<text x="246.5" y="123">RPI45</text>
<text x="41.1" y="128">PGC</text>
<text x="41.1" y="130.5">PGD</text>
<text x="67.8" y="130.5">RP42</text>
<text x="67.8" y="128">RP43</text>
<text x="220.3" y="128">PGC</text>
<text x="220.3" y="130.5">PGD</text>
<text x="247.1" y="130.5">RP42</text>
<text x="247.1" y="128">RP43</text>
<text x="41.1" y="132.9">VSS</text>
<text x="41.1" y="135.4">OSC1</text>
<text x="41.1" y="137.9">OSC2</text>
<text x="67.3" y="132.9">VCAP</text>
<text x="67.8" y="137.9">RP41</text>
<text x="69" y="135.4">VSS</text>
<text x="125.7" y="137.9">VIN</text>
<text x="132" y="137.9">VOUT</text>
<text x="220.3" y="132.9">VSS</text>
<text x="220.3" y="135.4">OSC1</text>
<text x="220.3" y="137.9">OSC2</text>
<text x="246.6" y="132.9">VCAP</text>
<text x="247.1" y="137.9">RP41</text>
<text x="248.2" y="135.4">VSS</text>
<text x="133" y="140.7" transform="rotate(-90 133 140.7)">GND</text>
<text x="50.9" y="145.6" transform="rotate(-90 50.9 145.6)">RP36</text>
<text x="53.4" y="145.6" transform="rotate(-90 53.4 145.6)">RP20</text>
<text x="55.9" y="145.6" transform="rotate(-90 55.9 145.6)">VDD</text>
<text x="58.3" y="145.6" transform="rotate(-90 58.3 145.6)">RP37</text>
<text x="60.8" y="145.6" transform="rotate(-90 60.8 145.6)">RP38</text>
<text x="63.3" y="145.6" transform="rotate(-90 63.3 145.6)">RP39</text>
<text x="65.8" y="145.6" transform="rotate(-90 65.8 145.6)">RP40</text>
<text x="230.1" y="145.6" transform="rotate(-90 230.1 145.6)">RP36</text>
<text x="232.6" y="145.6" transform="rotate(-90 232.6 145.6)">RP20</text>
<text x="235.1" y="145.6" transform="rotate(-90 235.1 145.6)">VDD</text>
<text x="237.6" y="145.6" transform="rotate(-90 237.6 145.6)">RP37</text>
<text x="240" y="145.6" transform="rotate(-90 240 145.6)">RP38</text>
<text x="242.5" y="145.6" transform="rotate(-90 242.5 145.6)">RP39</text>
<text x="245" y="145.6" transform="rotate(-90 245 145.6)">RP40</text>
</g>
<g font-size="1.8">
<text x="31.1" y="1.8">5</text>
<text x="88.3" y="1.8">4</text>
<text x="145.5" y="1.8">3</text>
<text x="202.7" y="1.8">2</text>
<text x="259.9" y="1.8">1</text>
<text x=".7" y="29.1">D</text>
<text x="289.2" y="29.1">D</text>
<text x=".7" y="79.3">C</text>
<text x="289.2" y="79.3">C</text>
<text x=".7" y="129.5">B</text>
<text x="289.2" y="129.5">B</text>
<text x=".7" y="179.6">A</text>
<text x="289.2" y="179.6">A</text>
<text x="31.1" y="205">5</text>
<text x="88.3" y="205">4</text>
<text x="145.5" y="205">3</text>
<text x="202.7" y="205">2</text>
<text x="259.9" y="205">1</text>
</g>
</svg>
